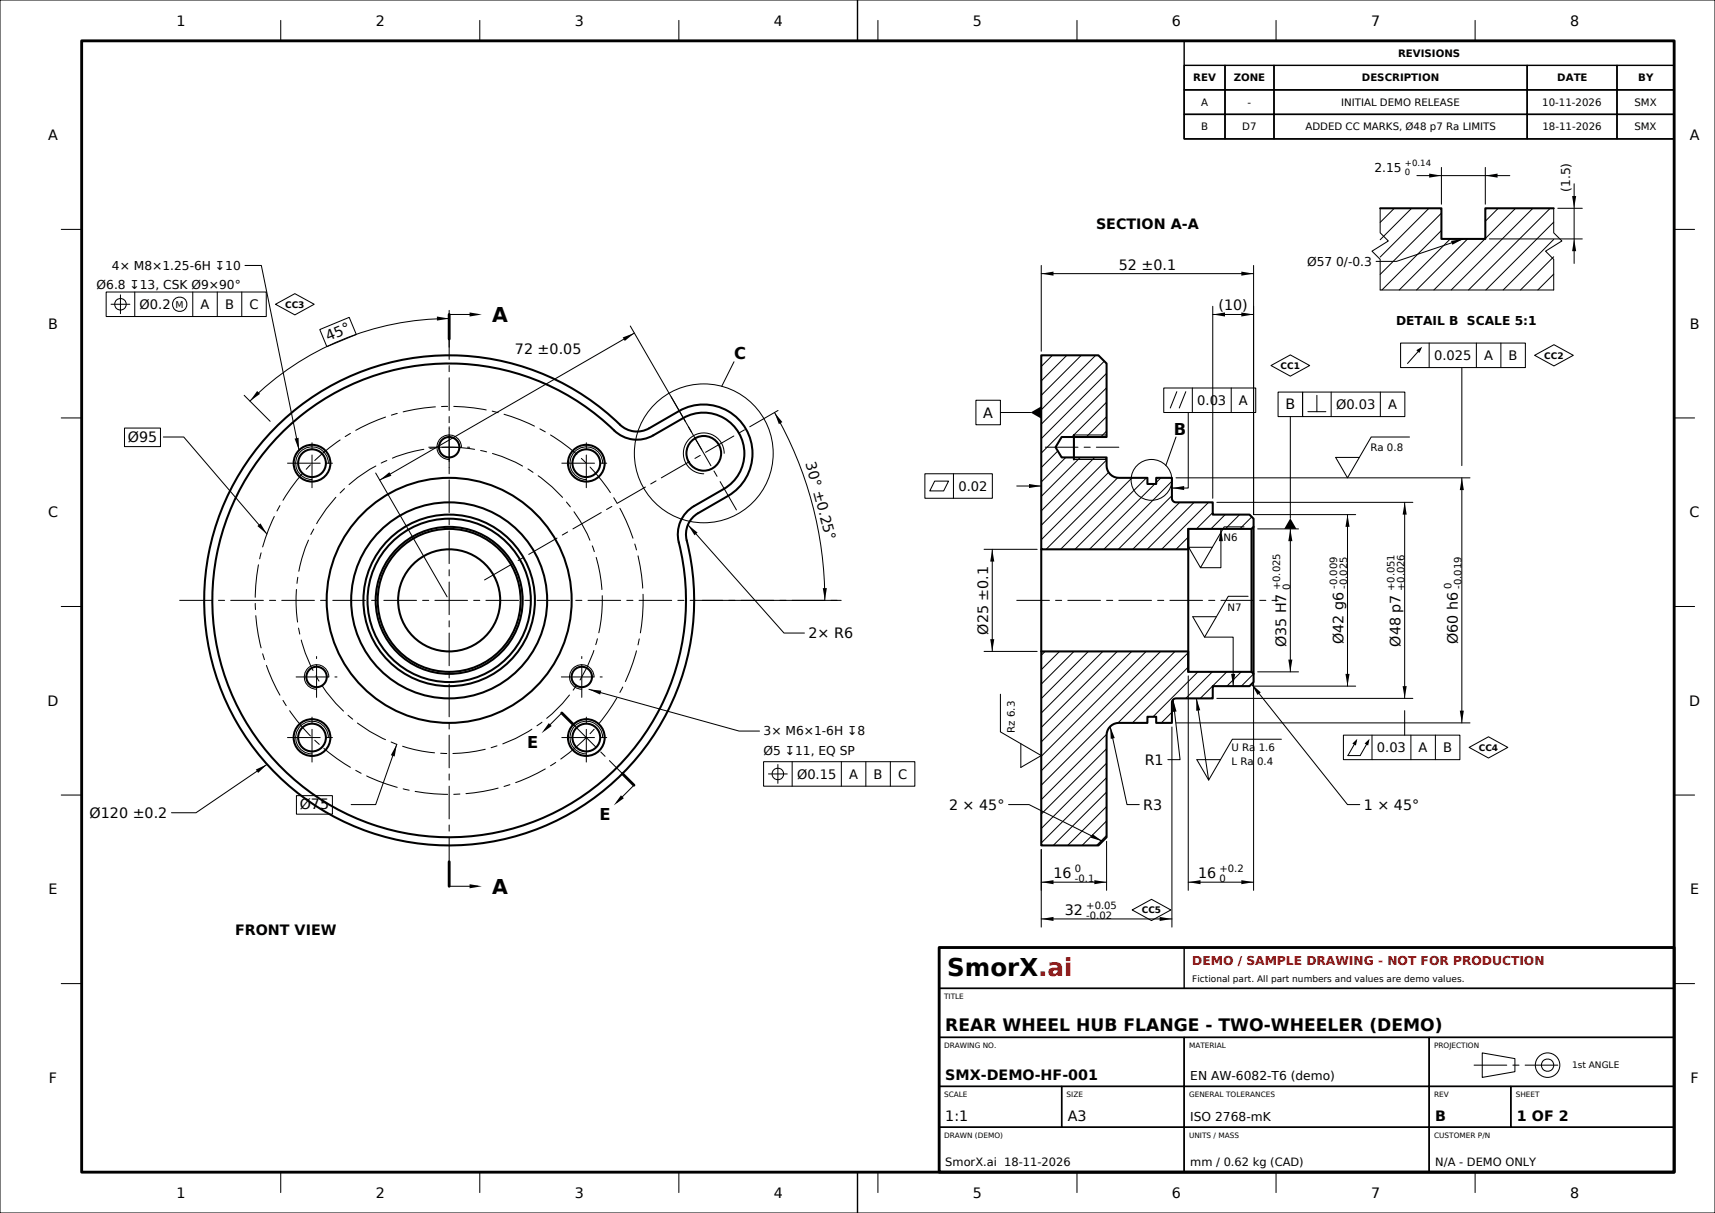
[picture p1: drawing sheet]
<svg xmlns="http://www.w3.org/2000/svg" width="420mm" height="297mm" viewBox="0 0 420 297" stroke-linecap="round" stroke-linejoin="round" font-family="sans-serif">
<g fill="none" stroke="#000" stroke-width=".25">
<path d="M0 0h420v297h-420zM68.8 5v5M117.5 5v5M166.3 5v5M215 5v5M263.7 5v5M312.5 5v5M361.3 5v5M15 56.2h5M338 51v6l2 2-4 2.5 2 2v7.5h42.5v-7.5l-2-2 4-2.5-2-2v-6M347 43h22.7M353 41v9"/>
<path d="M358.4 58.5l-16.4 5.5h-5M363.7 41v9M364.8 58.5h22.7M381.5 51h6M385.5 45v19.5M410 56.2h5M26 71.5h39.2v6h-39.2zM27.2 74.5h4.6M29.5 72.2v4.6M33 71.5v6M47.2 71.5v6M53.2 71.5v6"/>
<path d="M59.2 71.5v6M60 65h4l9.2 45.2M67.5 74.5l4.7-2.6 4.7 2.6-4.7 2.6zM110 78a69 69 0 0 0-48.8 20.2M110 77h7M110 76v9M154.4 79.8l17.5 30.3M255 65v21M255 67h52M297 77h10M297 75v47M307 65v61h25"/>
<path d="M59.8 96.8l6.4 6.4M78.3 80.7l7.2-3 1.8 4.2-7.3 3zM155.4 81.6l-62.4 36M179.8 88.6l-3 6M239 98h6v6h-6zM285 95h22.5v6h-22.5zM288.2 95.9l-1.6 4M290.4 95.9l-1.6 4M292 95v6M301.5 95v6M311.3 89.5l4.7-2.6 4.7 2.6-4.7 2.6zM313 96h6v6h-6z"/>
<path d="M319 96h25v6h-25zM322.5 96.8v4M326 96v6M338 96v6M343 84h30.6v6h-30.6zM347.9 85.4l-3.2 3.6M350 84v6M358 90v24M361.6 84v6M367.6 84v6M375.8 87l4.8-2.6 4.7 2.6-4.7 2.6zM15 102.3h5"/>
<path d="M30.5 104.8h8.8v4.6h-8.8zM40 107h5l20.4 23.8M80.4 113.4a4 4 0 0 0-4-4 4 4 0 0 0-4 4 4 4 0 0 0 4 4M92 115.8l17.5 30.3M113 109.5a3 3 0 0 0-3-3 3 3 0 0 0-3 3 3 3 0 0 0 3 3M147.6 113.4a4 4 0 0 0-4-4 4 4 0 0 0-4 4 4 4 0 0 0 4 4M177.4 111a5 5 0 0 0-5-5 5 5 0 0 0-5 5 5 5 0 0 0 5 5M189.7 101a92 92 0 0 1 12.3 46M226.5 116h16.5v6h-16.5zM228.9 117.8h3.4l-1.2 2.4h-3.4zM233.5 116v6M245 101h7.4"/>
<path d="M249 119h6M263 112.5h8M263 106.5h8M288 117h72M288 107l-2.5 7M291 101v18.5h-4M316 102v24.9M320.3 100.8h4.4M345.2 107h-9.4l-5.8 10-2.9-5h5.8M358 117v60M410 102.3h5M168.5 128.5l23.5 26.5h5"/>
<path d="M241 134.5h13M243 134.5v25M298 123h48M299 129.5v9.5h-5M304.7 129h-4.9l-5.8 10-2.9-5h5.8M308 129.5h10M316 129.5v35M330 126v42M344 123v48M15 148.5h5M172 147h34M241 159.5h13"/>
<path d="M295 156h7v12M305.7 146h-4.9l-5.8 10-2.9-5h5.8M410 148.5h5M80.5 165.8a3 3 0 0 0-3-3.1 3 3 0 0 0-3 3.1 3 3 0 0 0 3 3M137.6 174.6l-4.3 4.2M144.2 168.8l36.8 10.2h5M145.5 165.8a3 3 0 0 0-3-3 3 3 0 0 0-3 3 3 3 0 0 0 3 3M245 170v9.2l10 5.8-5 2.9v-5.8M271.9 177.9l4.1 19.1h3M287 178v49M287.3 171.3l1.7 14.7h-3M288 177h72"/>
<path d="M291 165.5v52.5M293 171l3 20M298 171h48M306.5 167.5l23.5 29.5h3M307 168h25M307 166v52M308 164.5h10M329 180h28.5v6h-28.5zM336 180v6M344 174v6M345.5 180v6M351.5 180v6"/>
<path d="M15 194.7h5M65.4 187.1l-17.4 11.9h-6M72.6 194.8h8.8v4.5h-8.8zM80.4 180.6a4 4 0 0 0-4-4 4 4 0 0 0-4 4 4 4 0 0 0 4 4M97.2 182.2l-5.2 14.8h-6M147.6 180.6a4 4 0 0 0-4-4 4 4 0 0 0-4 4 4 4 0 0 0 4 4M155.3 192.3l-4.3 4.2M187 186.5h37v6h-37zM188.2 189.5h4.6M190.5 187.2v4.6M194 186.5v6M206 186.5v6"/>
<path d="M212 186.5v6M218 186.5v6M247 197h5l18 9M313.8 181h-12l-5.8 10-2.9-5h5.8M332.1 181.5l-2 3.5h3l2-3.5M359.8 183l4.7-2.6 4.8 2.6-4.8 2.6zM410 194.7h5M110 217h7M255 208v19M255 216h16M271 206v12M291 216h16"/>
<path d="M255 225h32M277.3 222.8l4.7-2.6 4.7 2.6-4.7 2.6zM15 240.8h5M363 257.8l8 1.4v3.2l-8 1.4zM410 240.8h5M68.8 287v5M117.5 287v5M166.3 287v5M215 287v5M263.7 287v5M312.5 287v5M361.3 287v5"/>
<circle cx="29.5" cy="74.5" r="1.41"/>
<circle cx="44" cy="74.5" r="1.76"/>
<circle cx="172.4" cy="111" r="17"/>
<circle cx="282" cy="117.5" r="5"/>
<circle cx="190.5" cy="189.5" r="1.41"/>
<circle cx="379" cy="260.8" r="1.51"/>
<circle cx="379" cy="260.8" r="3"/>
</g>
<path d="M20 10h390v277h-390zM110 77v6M137.6 174.6l2.8 2.8M152.4 189.4l2.9 2.9M110 211v6M230 232h180v55h-180z" fill="none" stroke="#000" stroke-width=".7"/>
<g fill="none" stroke="#000" stroke-width=".35">
<path d="M210 0v10M290 16h10v6h-10zM290 10h120v24h-120zM300 16h12v6h-12zM312 16h62v6h-62zM374 16h22v6h-22zM396 16h14v6h-14zM290 22h10v6h-10zM290 28h10v6h-10zM300 22h12v6h-12zM300 28h12v6h-12zM312 22h62v6h-62z"/>
<path d="M312 28h62v6h-62zM374 22h22v6h-22zM374 28h22v6h-22zM396 22h14v6h-14zM396 28h14v6h-14zM230 232h180v10h-180zM290 232v10M230 242h180v12h-180zM230 254h60v12h-60zM290 254h60v12h-60zM350 254h60v12h-60zM230 266h30v10h-30z"/>
<path d="M230 276h60v11h-60zM260 266h30v10h-30zM290 266h60v10h-60zM290 276h60v11h-60zM350 266h20v10h-20zM350 276h60v11h-60zM370 266h40v10h-40zM210 287v10"/>
</g>
<g fill="none" stroke="#000" stroke-width=".25" stroke-dasharray="8 1.5 1.5 1.5">
<path d="M70.4 113.4h12M76.4 119.4v-12M105 109.5h10M110 114.5v-10M137.6 113.4h12M143.6 119.4v-12M256 109.5h18M180.4 124.9l-16-27.8M44 147h162M118.7 142l72.7-42M249 147h64M72.5 165.8h10"/>
<path d="M77.5 170.8v-10.1M137.5 165.8h10M140.4 177.4l12 12M142.5 170.8v-10.1M70.4 180.6h12M76.4 186.6v-12M137.6 180.6h12M143.6 186.6v-12M110 213v-132M361 260.8h22"/>
<circle cx="110" cy="147" r="47.5"/>
<circle cx="110" cy="147" r="37.5"/>
</g>
<g fill="none" stroke="#000" stroke-width=".5">
<path d="M338 51h15v7.5h10.7v-7.5h16.8M255 87h14l2 2v18h-11l-1.5 2.5 1.5 2.5h11a4.7 4.7 0 0 0 .9 4.1 2.98 2.98 0 0 0 2.1 .9h7v1.5h2.1v-1.5h3.9v5a1 1 0 0 0 1 1h9v3h9l1 1v2l-.5 .5h-15.5v5h-36zM68.2 103.9a60.1 60.1 0 0 1 84.1 .5 6 6 0 0 0 6.7 .5l7.4-4.3a12 12 0 0 1 16.3 4.4 12 12 0 0 1-4.3 16.4l-7.4 4.2a6 6 0 0 0-2.8 6.7 60 60 0 0 1-74.6 72.4 60 60 0 0 1-25.4-100.8zM69.6 105.4a58.1 58.1 0 0 1 81.4 .5 8 8 0 0 0 9 .7l7.4-4.3a10 10 0 0 1 13.6 3.7 10 10 0 0 1-3.6 13.7l-7.4 4.2a8 8 0 0 0-3.8 8.9 58 58 0 0 1-72.1 70 58 58 0 0 1-24.5-97.4zM263 106.5v6M255 134.5v25M291 129.5v35M306.5 129.5v35M307 129v36M255 159.5h36v5h15.5l.5 .5v2l-1 1h-9v3h-9a1 1 0 0 0-1 1v5h-3.9v-1.5h-2.1v1.5h-7a3 3 0 0 0-3 3v25l-2 2h-14z"/>
<circle cx="76.4" cy="113.4" r="4.5"/>
<circle cx="76.4" cy="113.4" r="3.4"/>
<circle cx="110" cy="109.5" r="2.5"/>
<circle cx="143.6" cy="113.4" r="4.5"/>
<circle cx="143.6" cy="113.4" r="3.4"/>
<circle cx="172.4" cy="111" r="4.3"/>
<circle cx="110" cy="147" r="30"/>
<circle cx="110" cy="147" r="24"/>
<circle cx="110" cy="147" r="20"/>
<circle cx="110" cy="147" r="17.5"/>
<circle cx="110" cy="147" r="21"/>
<circle cx="110" cy="147" r="12.5"/>
<circle cx="110" cy="147" r="18"/>
<circle cx="77.5" cy="165.8" r="2.5"/>
<circle cx="142.5" cy="165.8" r="2.5"/>
<circle cx="76.4" cy="180.6" r="4.5"/>
<circle cx="76.4" cy="180.6" r="3.4"/>
<circle cx="143.6" cy="180.6" r="4.5"/>
<circle cx="143.6" cy="180.6" r="3.4"/>
</g>
<g fill="#000">
<path d="M350 42.5l3 .5-3 .5zM355.3 59l3.1-.5-2.7 1.4zM363.7 43l3-.5v1zM385.5 58.5l.5 3h-1zM385 48h1l-.5 3zM107 77.5l3 .5-3 .5zM115 76.5l3 .5-3 .5zM255 67l3-.5v1zM297 77l3-.5v1zM304 76.5l3 .5-3 .5zM304 66.5l3 .5-3 .5zM63 95.7l.7 .7-2.5 1.8z"/>
<path d="M152.5 82.6l2.9-1-2.4 1.9zM346.9 85.7l1.4-.8-.7 1.5zM72.1 107.4l1-.2 .1 3zM93 117.6l2.3-2 .5 .9zM189.7 101l1.9 2.3-.9 .5zM252.4 101l2.6-1.5v3zM252 118.5l3 .5-3 .5zM287 119.5l3-.5v1zM358 117l.5 3h-1zM63 128.8l.8-.6 1.6 2.6zM168.5 128.5l2.3 1.9-.7 .7zM243 134.5l.5 3h-1z"/>
<path d="M299 129.5l.5 3h-1zM316 126.9l1.5 2.6h-3zM316 129.5l.5 3h-1zM330 126l.5 3h-1zM344 123l.5 3h-1zM201.5 144h1l-.5 3zM242.5 156.5h1l-.5 3zM134.4 177.1l.7 .7-2.5 1.7zM144.2 168.8l3.1 .3-.3 1zM271.9 177.9l1.1 2.8-1 .2zM287.3 171.3l.8 2.9-1 .1zM293 171l.9 2.9-.9 .1z"/>
<path d="M301.5 165h1l-.5 3zM306.5 167.5l2.3 2-.8 .7zM315.5 161.5h1l-.5 3zM329.5 165h1l-.5 3zM343.5 168h1l-.5 3zM357.5 174h1l-.5 3zM62.6 188.4l2.8-1.3-2.2 2.1zM97.2 182.2l-.5 3-1-.3zM152.1 194.7l.7 .7-2.5 1.8zM331.2 182.1l1.2-1.2-.3 1.6zM334.2 182.1l1.2-1.2-.3 1.6zM115 216.5l3 .5-3 .5z"/>
<path d="M255 216l3-.5v1zM267.5 204.2l2.5 1.8-2.9-.9zM268 215.5l3 .5-3 .5zM291 216l3-.5v1zM304 215.5l3 .5-3 .5zM255 225l3-.5v1zM284 224.5l3 .5-3 .5z"/>
</g>
<g fill="none" stroke="#000" stroke-width=".24">
<path d="M341.5 51l-3.5 3.5M345.7 51l-7.7 7.7M349.9 51l-11.9 11.9M353 56.4l-14.6 14.6M353 52.2l-15 15M355.2 58.5l-12.5 12.5M359.4 58.5l-12.5 12.5M363.7 58.5l-12.5 12.5M366.9 51l-3.2 3.2M371.2 51l-7.5 7.4M375.4 51l-20 20M379.6 51l-20 20"/>
<path d="M380.5 58.6l-12.4 12.4M380.5 54.4l-16.6 16.6M380.5 67.1l-3.9 3.9M380.5 62.9l-8.1 8.1M257.7 87l-2.7 2.7M261.3 87l-6.3 6.3M264.8 87l-9.8 9.8M268.3 87l-13.3 13.3M270.4 88.4l-15.4 15.5M271 98.5l-8.5 8.5M271 94.9l-16 16M271 91.4l-16 16"/>
<path d="M259.1 110.4l-4.1 4.1M261 112l-6 6M264.6 112l-9.6 9.5M268.1 112l-13.1 13.1M271 112.6l-16 16M271 105.5l-1.5 1.5M271 102l-5 5M271.5 115.7l-16.5 16.5M273.7 117l-17.5 17.5M277.2 117l-17.5 17.5M280.8 117l-17.5 17.5M282.8 118.5l-16 16"/>
<path d="M284.3 117l-1.2 1.1M287 117.8l-16.7 16.7M287 121.4l-13.1 13.1M288.9 123l-11.5 11.5M291 131.5l-3 3M292.4 123l-11.5 11.5M296 123l-11.5 11.5M297 125.5l-4 4M300 126l-3.5 3.5M303.6 126l-3.5 3.5M306.6 126.6l-3 2.9M255.9 159.5l-.9 .9"/>
<path d="M259.5 159.5l-4.5 4.5M263 159.5l-8 8M266.5 159.5l-11.5 11.5M270.1 159.5l-15.1 15.1M273.6 159.5l-18.6 18.6M277.2 159.5l-22.2 22.2M280.7 159.5l-25.7 25.7M284.2 159.5l-29.2 29.2M287.8 159.5l-32.8 32.8M291 159.8l-17.2 17.2M271 179.8l-16 16M281 176.9l-.1 .1"/>
<path d="M287 174.4l-2.6 2.6M291 163.3l-13.7 13.7M293.4 164.5l-11 11M296.9 164.5l-6.5 6.5M300.4 164.5l-6.5 6.5M304 164.5l-3.5 3.5M307 165l-3 3M271 197.5l-9.5 9.5M271 193.9l-13.1 13.1M271 190.4l-16 16M271 186.9l-16 16M271 183.3l-16 16"/>
<path d="M271 204.5l-2.5 2.5M271 201l-6 6"/>
</g>
<text font-size="6" x="232" y="239">SmorX.ai</text>
<g font-size="5">
<text x="120.5" y="78.8">A</text>
<text x="120.5" y="218.8">A</text>
</g>
<text font-size="4.2" x="231.5" y="252.4">REAR WHEEL HUB FLANGE - TWO-WHEELER (DEMO)</text>
<g font-size="4">
<text x="179.8" y="88">C</text>
<text x="287.5" y="106.4">B</text>
<text x="129.1" y="183.1">E</text>
<text x="146.8" y="200.8">E</text>
</g>
<g font-size="3.5">
<text x="43.3" y="6.3">1</text>
<text x="92" y="6.3">2</text>
<text x="140.8" y="6.3">3</text>
<text x="189.5" y="6.3">4</text>
<text x="238.3" y="6.3">5</text>
<text x="287" y="6.3">6</text>
<text x="335.8" y="6.3">7</text>
<text x="384.5" y="6.3">8</text>
<text x="11.8" y="34.3">A</text>
<text x="413.8" y="34.3">A</text>
<text x="268.4" y="56">SECTION A-A</text>
<text x="274" y="66">52 ±0.1</text>
<text x="298.4" y="76">(10)</text>
<text x="11.8" y="80.5">B</text>
<text x="80.3" y="83.5" transform="rotate(-23 80.3 83.5)">45°</text>
<text x="413.8" y="80.5">B</text>
<text x="126.1" y="86.6">72 ±0.05</text>
<text x="314.8" y="100.3">B</text>
<text x="240.8" y="102.3">A</text>
<text x="31.3" y="108.2">Ø95</text>
<text x="197.3" y="113.4" transform="rotate(75 197.3 113.4)">30° ±0.25°</text>
<text x="11.8" y="126.7">C</text>
<text x="413.8" y="126.7">C</text>
<text x="242" y="155.4" transform="rotate(-90 242 155.4)">Ø25 ±0.1</text>
<text x="198" y="156.3">2× R6</text>
<text x="315" y="158.5" transform="rotate(-90 315 158.5)">Ø35 H7</text>
<text x="329" y="157.7" transform="rotate(-90 329 157.7)">Ø42 g6</text>
<text x="343" y="158.3" transform="rotate(-90 343 158.3)">Ø48 p7</text>
<text x="357" y="157.7" transform="rotate(-90 357 157.7)">Ø60 h6</text>
<text x="11.7" y="172.8">D</text>
<text x="413.7" y="172.8">D</text>
<text x="280.3" y="187.3">R1</text>
<text x="22" y="200.3">Ø120 ±0.2</text>
<text x="73.4" y="198.2">Ø75</text>
<text x="232.4" y="198.3">2 × 45°</text>
<text x="280" y="198.3">R3</text>
<text x="334" y="198.3">1 × 45°</text>
<text x="258" y="215">16</text>
<text x="293.4" y="215">16</text>
<text x="11.9" y="219">E</text>
<text x="413.9" y="219">E</text>
<text x="260.8" y="224">32</text>
<text x="57.6" y="229">FRONT VIEW</text>
<text x="12" y="265.2">F</text>
<text x="231.5" y="264.4">SMX-DEMO-HF-001</text>
<text x="414" y="265.2">F</text>
<text x="231.5" y="274.4">1:1</text>
<text x="261.5" y="274.4">A3</text>
<text x="351.5" y="274.4">B</text>
<text x="371.5" y="274.4">1 OF 2</text>
<text x="43.3" y="293.3">1</text>
<text x="92" y="293.3">2</text>
<text x="140.8" y="293.3">3</text>
<text x="189.5" y="293.3">4</text>
<text x="238.3" y="293.3">5</text>
<text x="287" y="293.3">6</text>
<text x="335.8" y="293.3">7</text>
<text x="384.5" y="293.3">8</text>
</g>
<g font-size="3.2">
<text x="34.2" y="75.7">Ø0.2</text>
<text x="49.1" y="75.7">A</text>
<text x="55.1" y="75.7">B</text>
<text x="61.1" y="75.7">C</text>
<text x="351.2" y="88.2">0.025</text>
<text x="363.5" y="88.2">A</text>
<text x="369.5" y="88.2">B</text>
<text x="293.2" y="99.2">0.03</text>
<text x="303.4" y="99.2">A</text>
<text x="327.2" y="100.2">Ø0.03</text>
<text x="339.9" y="100.2">A</text>
<text x="234.7" y="120.2">0.02</text>
<text x="337.2" y="184.2">0.03</text>
<text x="347.4" y="184.2">A</text>
<text x="353.4" y="184.2">B</text>
<text x="195.2" y="190.7">Ø0.15</text>
<text x="207.9" y="190.7">A</text>
<text x="213.9" y="190.7">B</text>
<text x="219.9" y="190.7">C</text>
</g>
<g font-size="3">
<text x="336.6" y="42">2.15</text>
<text x="384.5" y="47" transform="rotate(-90 384.5 47)">(1.5)</text>
<text x="320.1" y="65.1">Ø57 0/-0.3</text>
<text x="23.7" y="70.9">Ø6.8 ↧13, CSK Ø9×90°</text>
<text x="27.4" y="66.1">4× M8×1.25-6H ↧10</text>
<text x="341.9" y="79.5">DETAIL B SCALE 5:1</text>
<text x="187" y="180.1">3× M6×1-6H ↧8</text>
<text x="187" y="184.9">Ø5 ↧11, EQ SP</text>
<text x="291.5" y="264.4">EN AW-6082-T6 (demo)</text>
<text x="291.5" y="274.4">ISO 2768-mK</text>
</g>
<text font-size="3" fill="#c00000" x="292" y="236.4">DEMO / SAMPLE DRAWING - NOT FOR PRODUCTION</text>
<g font-size="2.8">
<text x="231.5" y="285.4">SmorX.ai 18-11-2026</text>
<text x="291.5" y="285.4">mm / 0.62 kg (CAD)</text>
<text x="351.5" y="285.4">N/A - DEMO ONLY</text>
</g>
<g font-size="2.5">
<text x="342.4" y="13.9">REVISIONS</text>
<text x="292.2" y="19.9">REV</text>
<text x="302.1" y="19.9">ZONE</text>
<text x="333.5" y="19.9">DESCRIPTION</text>
<text x="381.4" y="19.9">DATE</text>
<text x="401.2" y="19.9">BY</text>
<text x="294.1" y="25.9">A</text>
<text x="305.6" y="25.9">-</text>
<text x="328.5" y="25.9">INITIAL DEMO RELEASE</text>
<text x="377.7" y="25.9">10-11-2026</text>
<text x="400.3" y="25.9">SMX</text>
<text x="294.1" y="31.9">B</text>
<text x="304.2" y="31.9">D7</text>
<text x="319.7" y="31.9">ADDED CC MARKS, Ø48 p7 Ra LIMITS</text>
<text x="377.7" y="31.9">18-11-2026</text>
<text x="400.3" y="31.9">SMX</text>
<text x="335.6" y="110.5">Ra 0.8</text>
<text x="299.6" y="132.5">N6</text>
<text x="300.6" y="149.5">N7</text>
<text x="313.5" y="144.5" transform="rotate(-90 313.5 144.5)">+0.025</text>
<text x="315.9" y="144.5" transform="rotate(-90 315.9 144.5)">0</text>
<text x="327.5" y="144.2" transform="rotate(-90 327.5 144.2)">-0.009</text>
<text x="329.9" y="144.2" transform="rotate(-90 329.9 144.2)">-0.025</text>
<text x="341.5" y="144.7" transform="rotate(-90 341.5 144.7)">+0.051</text>
<text x="343.9" y="144.7" transform="rotate(-90 343.9 144.7)">+0.026</text>
<text x="355.5" y="144.2" transform="rotate(-90 355.5 144.2)">0</text>
<text x="357.9" y="144.2" transform="rotate(-90 357.9 144.2)">-0.019</text>
<text x="248.5" y="179.4" transform="rotate(-90 248.5 179.4)">Rz 6.3</text>
<text x="301.6" y="184">U Ra 1.6</text>
<text x="301.6" y="187.4">L Ra 0.4</text>
<text x="263.2" y="213.5">0</text>
<text x="263.2" y="215.9">-0.1</text>
<text x="298.7" y="213.5">+0.2</text>
<text x="298.7" y="215.9">0</text>
<text x="266" y="222.5">+0.05</text>
<text x="266" y="224.9">-0.02</text>
</g>
<text font-size="2.3" x="43" y="75.3">M</text>
<g font-size="2.2">
<text x="69.8" y="75.3">CC3</text>
<text x="378.2" y="87.8">CC2</text>
<text x="313.6" y="90.3">CC1</text>
<text x="362.1" y="183.8">CC4</text>
<text x="279.6" y="223.6">CC5</text>
<text x="292" y="240.4">Fictional part. All part numbers and values are demo values.</text>
<text x="385" y="261.6">1st ANGLE</text>
</g>
<g font-size="2.1">
<text x="344.1" y="40.7">+0.14</text>
<text x="344.1" y="42.8">0</text>
</g>
<g font-size="1.8">
<text x="231.2" y="244.5">TITLE</text>
<text x="231.2" y="256.5">DRAWING NO.</text>
<text x="291.2" y="256.5">MATERIAL</text>
<text x="351.2" y="256.5">PROJECTION</text>
<text x="231.2" y="268.5">SCALE</text>
<text x="261.2" y="268.5">SIZE</text>
<text x="291.2" y="268.5">GENERAL TOLERANCES</text>
<text x="351.2" y="268.5">REV</text>
<text x="371.2" y="268.5">SHEET</text>
<text x="231.2" y="278.5">DRAWN (DEMO)</text>
<text x="291.2" y="278.5">UNITS / MASS</text>
<text x="351.2" y="278.5">CUSTOMER P/N</text>
</g>
</svg>
